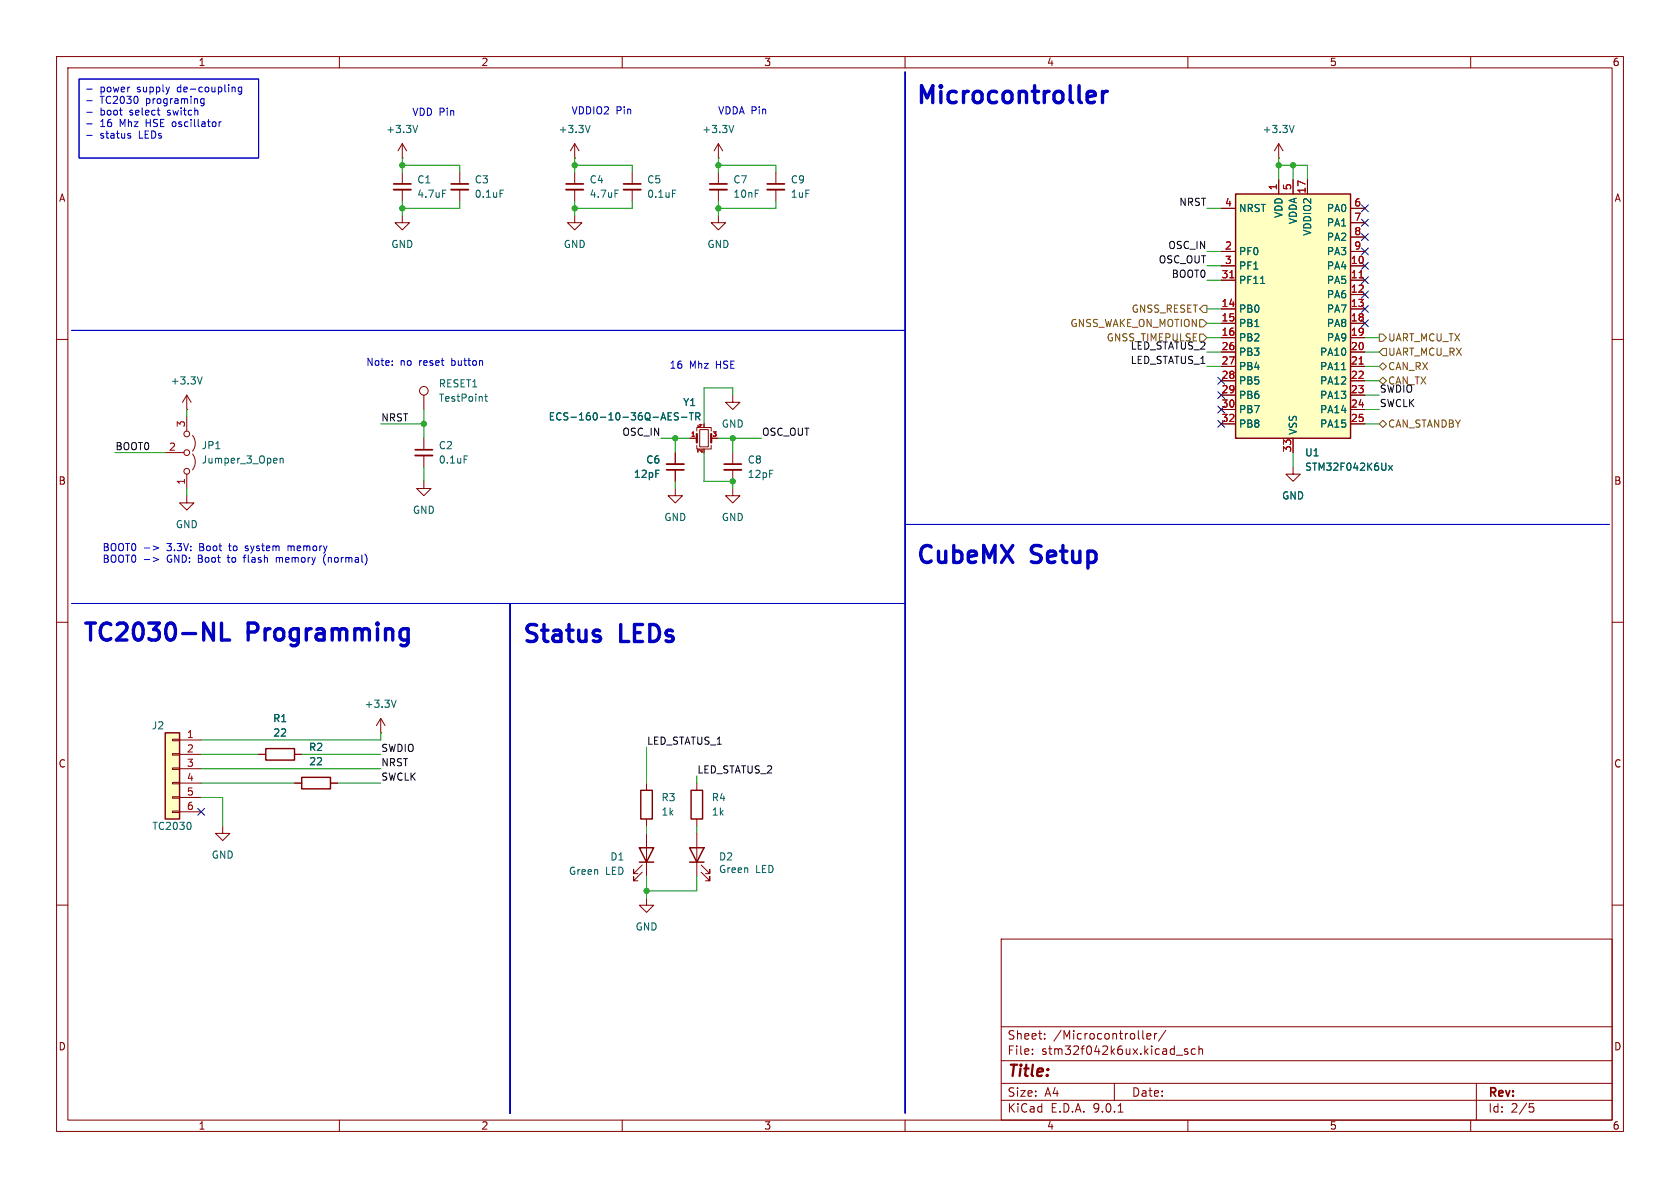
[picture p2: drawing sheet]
<svg xmlns="http://www.w3.org/2000/svg" width="297mm" height="210mm" viewBox="0 0 297 210" stroke-linecap="round" stroke-linejoin="round" font-family="sans-serif">
<g fill="none" stroke="#840000" stroke-width=".18">
<path d="M10 10h277v190h-277zM12 12h273v186h-273zM60 10v2M110 10v2M160 10v2M210 10v2M260 10v2M71.1 38.1v1.3h1.3l-1.3 1.2-1.3-1.2h1.3M71.1 27.9h.1M71.1 25.4l-.7 1.3M71.1 25.4l.8 1.3M71.1 25.4v2.5"/>
<path d="M71.1 30.5v2M71.1 33.5v2.1M111.8 30.5v2M111.8 33.5v2.1M127 38.1v1.3h1.3l-1.3 1.2-1.3-1.2h1.3M127 27.9h.1M127 25.4v2.5M127 30.5v2M127 33.5v2.1M127 25.4l-.8 1.3M127 25.4l.8 1.3M137.2 30.5v2"/>
<path d="M137.2 33.5v2.1M226.1 27.9h.1M226.1 25.4l-.8 1.3M226.1 25.4l.7 1.3M226.1 25.4v2.5M10 60h2M33 72.4h.1M33 69.9l-.7 1.2M33 69.9l.8 1.2M33 69.9v2.5M33 73.7v2.5M34 77a2.26 2.26 0 0 1 0 2.8"/>
<path d="M74.9 69.9v2.5M74.9 77.5v2M121.9 77.5h1.3M123.2 76.2v-.6h2.5v.6M123.2 78.7v.7h2.5v-.7M123.7 75.9h1.5v3.1h-1.5zM125.7 77.5h1.3M129.5 69.9v1.2h1.3l-1.3 1.3-1.2-1.3h1.2M285 60h2M29.2 80h3.3M33 87.6v1.3h1.3l-1.3 1.3-1.3-1.3h1.3M33 83.8v2.6"/>
<path d="M34 80.3a2.26 2.26 0 0 1 0 2.8M74.9 85.1v1.3h1.3l-1.3 1.2-1.2-1.2h1.2M74.9 80.5v2.1M119.4 86.4v1.2h1.2l-1.2 1.3-1.3-1.3h1.3M119.4 80v2M119.4 83.1v2M129.5 86.4v1.2h1.3l-1.3 1.3-1.2-1.3h1.2M129.5 80v2M129.5 83.1v2M228.6 82.6v1.2h1.3l-1.3 1.3-1.3-1.3h1.3M10 110h2M285 110h2"/>
<path d="M114.3 138.4v1.3M123.2 138.4v1.3M113.5 154.2l-1.5 1.5v-.8v.8h.8M113.5 152.9l-1.5 1.5v-.7v.7h.8M114.3 158.8v1.2h1.3l-1.3 1.3-1.3-1.3h1.3M114.3 144.8v1.3M114.3 147.3v7.6M123.2 144.8v1.3M123.2 147.3v7.6M124 154.2l1.5 1.5v-.8v.8h-.8M124 152.9l1.5 1.5v-.7v.7h-.8M10 160h2"/>
<path d="M177 166h108v32h-108zM285 160h2M60 198v2M110 198v2M160 198v2M177 194.5h108M177 191.5h108M177 187.5h108M177 181.5h108M182.5 186.3v.1M182.5 185.5v.1M184.7 183.6v.1"/>
<path d="M184.7 182.8v.1M197 191.5v3M197.7 196.6h.8M202 182.2v1.3l.2 .2M202.7 183.2l.8-.1-.1-.3-.4-.1-.3 .2 .1 .7h.6M204.1 182.7v1M204.5 182.7l-.3 .1-.1 .2M206.1 182.1l-1.3 2M208 186.5h1.1M210 185.5l-.4-.1-.2 .2 .1 .2 .5 .2v.3h-.6M210 198v2M211.3 185.5l-.4-.1-.3 .3v.4l.1 .2h.6"/>
<path d="M212 185.5l.2-.1 .3 .1 .1 .9M212 184.9v1.5M260 198v2M261 191.5v6.5M270.4 195.1h.7M270.5 195.7h.4l.3 .3-.2 .5-.5 .1"/>
<circle cx="33" cy="76.7" r=".51"/>
<circle cx="74.9" cy="69.1" r=".76"/>
<circle cx="33" cy="80" r=".51"/>
<circle cx="33" cy="83.3" r=".51"/>
</g>
<path d="M69.6 32.5h3M110.2 32.5h3.1M125.5 32.5h3M135.6 32.5h3.1M73.4 79.5h3.1M117.9 83.1h3M128 82h3.1" fill="none" stroke="#840000" stroke-width=".3"/>
<path d="M69.6 33.5h3M110.2 33.5h3.1M125.5 33.5h3M135.6 33.5h3.1M73.4 80.5h3.1M117.9 82h3M128 83.1h3.1" fill="none" stroke="#840000" stroke-width=".33"/>
<path d="M113.3 139.7h2v5.1h-2zM122.2 139.7h2v5.1h-2zM113 149.9h2.6l-1.3 2.5zM113 152.4h2.6M121.9 149.9h2.6l-1.3 2.5zM121.9 152.4h2.6" fill="none" stroke="#840000" stroke-width=".25"/>
<path d="M123.2 76.7v1.5M125.7 76.7v1.5" fill="none" stroke="#840000" stroke-width=".38"/>
<g fill="none" stroke="#006464" stroke-width=".18">
<path d="M73.8 22.2l-.4 1.2M78.2 33.6h.7M118.9 33.6h.6M129.7 22.2l-.4 1.2M228.8 22.2l-.4 1.2M35.7 66.6l-.4 1.3M85.7 70.1h.5M85.9 69.7v1.1l.3 .1M118.1 73.6h.4M118.1 74.2h.6M118.1 73h.6M119.9 73h-.5l-.1 .1v.4l.5 .2 .1 .3-.2 .2h-.5"/>
<path d="M120.5 73.8h.9M121.9 73h.7M122.2 73v1.2M123 73.6h.6l.1-.2v-.3l-.7-.1v1.2M123.3 73.6l.4 .6M49.5 81v.9M49.5 81.1l.2-.1 .3 .1 .1 .8M82.1 80.6h.6"/>
</g>
<path d="M218.4 34.3h20.4v43.2h-20.4z" fill="#ffffc2"/>
<path d="M218.4 34.3h20.4v43.2h-20.4z" fill="none" stroke="#840000" stroke-width=".25"/>
<g fill="none" stroke="#840000" stroke-width=".18">
<path d="M101.6 30.5v2M101.6 33.5v2.1M215.9 36.8h2.5M226.1 31.8v2.5M228.6 31.8v2.5M231.1 31.8v2.5M238.8 36.8h2.5M238.8 39.4h2.5M215.9 44.5h2.5M215.9 47h2.5M215.9 49.5h2.5M215.9 54.6h2.5"/>
<path d="M215.9 57.2h2.5M215.9 59.7h2.5M238.8 44.5h2.5M238.8 47h2.5M238.8 49.5h2.5M238.8 54.6h2.5M238.8 57.2h2.5M238.8 59.7h2.5M238.8 41.9h2.5M238.8 52.1h2.5M215.9 62.2h2.5M215.9 64.8h2.5"/>
<path d="M215.9 67.3h2.5M215.9 69.9h2.5M215.9 72.4h2.5M215.9 74.9h2.5M228.6 77.5v2.5M238.8 62.2h2.5M238.8 64.8h2.5M238.8 67.3h2.5M238.8 69.9h2.5M238.8 72.4h2.5M238.8 74.9h2.5"/>
</g>
<path d="M108.7 33.6h.6M222.9 50.1h.7M237.2 65.3h.7M245.5 82.3l.7 .8M246.2 82.3l-.7 .8" fill="none" stroke="#006464" stroke-width=".18"/>
<path d="M217.4 49.1h.7M240.3 49.1h.7M240.3 64.4h.7" fill="none" stroke="#a90000" stroke-width=".18"/>
<path d="M100.1 32.5h3" fill="none" stroke="#840000" stroke-width=".3"/>
<path d="M100.1 33.5h3" fill="none" stroke="#840000" stroke-width=".33"/>
<path d="M29.2 129.5h2.5v15.3h-2.5z" fill="#ffffc2"/>
<path d="M29.2 129.5h2.5v15.3h-2.5zM47 132.3h5.1v2.1h-5.1zM53.3 137.4h5.1v2h-5.1z" fill="none" stroke="#840000" stroke-width=".25"/>
<g fill="none" stroke="#840000" stroke-width=".18">
<path d="M81.3 30.5v2M81.3 33.5v2.1M101.6 27.9h.1M101.6 38.1v1.3h1.3l-1.3 1.2-1.3-1.2h1.3M101.6 25.4l-.8 1.3M101.6 25.4l.8 1.3M101.6 25.4v2.5M215.9 36.8h2.5M226.1 31.8v2.5M228.6 31.8v2.5M231.1 31.8v2.5M238.8 36.8h2.5"/>
<path d="M238.8 39.4h2.5M215.9 44.5h2.5M215.9 47h2.5M215.9 49.5h2.5M215.9 54.6h2.5M215.9 57.2h2.5M215.9 59.7h2.5M238.8 44.5h2.5M238.8 47h2.5M238.8 49.5h2.5M238.8 54.6h2.5M238.8 57.2h2.5"/>
<path d="M238.8 59.7h2.5M238.8 41.9h2.5M238.8 52.1h2.5M121.9 77.5h1.3M125.7 77.5h1.3M215.9 62.2h2.5M215.9 64.8h2.5M215.9 67.3h2.5M215.9 69.9h2.5M215.9 72.4h2.5M215.9 74.9h2.5M228.6 77.5v2.5"/>
<path d="M238.8 62.2h2.5M238.8 64.8h2.5M238.8 67.3h2.5M238.8 69.9h2.5M238.8 72.4h2.5M238.8 74.9h2.5M119.4 80v2M119.4 83.1v2M30.5 130.7h1.2v.2h-1.2zM30.5 133.2h1.2v.3h-1.2zM30.5 135.8h1.2v.2h-1.2zM30.5 138.3h1.2v.3h-1.2z"/>
<path d="M31.7 130.8h3.9M31.7 133.4h3.9M31.7 135.9h3.9M31.7 138.4h3.9M45.7 133.4h1.3M52.1 133.4h1.2M52.1 138.4h1.2M58.4 138.4h1.3M67.3 129.5h.1M67.3 127l-.8 1.3M67.3 127l.8 1.3M67.3 127v2.5"/>
<path d="M30.5 140.8h1.2v.3h-1.2zM30.5 143.4h1.2v.2h-1.2zM31.7 141h3.9M31.7 143.5h3.9M39.4 146.1v1.2h1.2l-1.2 1.3-1.3-1.3h1.3"/>
</g>
<g fill="none" stroke="#006464" stroke-width=".18">
<path d="M88.4 33.6h.6M104.3 22.2l-.4 1.2M222.9 50.1h.7M118.1 73.6h.4M118.1 74.2h.6M118.1 73h.6M119.9 73h-.5l-.1 .1v.4l.5 .2 .1 .3-.2 .2h-.5M120.5 73.8h.9M121.9 73h.7M122.2 73v1.2M123 73.6h.6l.1-.2v-.3l-.7-.1v1.2M123.3 73.6l.4 .6"/>
<path d="M237.2 65.3h.7M245.5 82.3l.7 .8M246.2 82.3l-.7 .8M70 123.8l-.4 1.2M33.7 145.5l.1 .3-.1 .7"/>
</g>
<path d="M79.8 32.5h3" fill="none" stroke="#840000" stroke-width=".3"/>
<path d="M79.8 33.5h3" fill="none" stroke="#840000" stroke-width=".33"/>
<path d="M212.1 56.5h.6l.7 .7-.7 .6h-.6zM212.1 59.1h.6l.7 .6-.7 .6h-.6zM212.7 54h.7v1.2h-.7l-.6-.6zM243.8 59.1h.7l.6 .6-.6 .6h-.7zM243.8 64.8l.7-.7 .6 .7-.6 .6zM243.8 67.3l.7-.6 .6 .6-.6 .6zM243.8 74.9l.7-.6 .6 .6-.6 .7zM244.5 61.6h.6v1.3h-.6l-.7-.7z" fill="none" stroke="#725600" stroke-width=".18"/>
<g fill="none" stroke="#009600" stroke-width=".18">
<path d="M71.1 29.2h10.2v1.3M71.1 27.9v2.6M71.1 35.6v2.5M81.3 35.6v1.2h-10.2M101.6 29.2h10.2v1.3M101.6 27.9v2.6M101.6 35.6v2.5M111.8 35.6v1.2h-10.2M127 27.9v2.6M127 35.6v2.5M127 29.2h10.2v1.3M137.2 35.6v1.2h-10.2"/>
<path d="M213.4 36.8h2.5M226.1 29.2h5v2.6M226.1 27.9v3.9M228.6 29.2v2.6M213.4 57.2h2.5M213.4 59.7h2.5M213.4 44.5h2.5M213.4 54.6h2.5M213.4 47h2.5M213.4 49.5h2.5M241.3 59.7h2.5M33 72.4v1.3"/>
<path d="M67.3 74.9h7.6M74.9 72.4v5.1M116.8 77.5h5.1M119.4 77.5v2.5M127 77.5h7.6M129.5 69.9v-1.3h-5v6.3M129.5 77.5v2.5M213.4 64.8h2.5M213.4 62.2h2.5M241.3 64.8h2.5M241.3 74.9h2.5M241.3 62.2h2.5"/>
<path d="M241.3 72.4h2.5M241.3 69.9h2.5M241.3 67.3h2.5M20.3 80h8.9M33 86.4v1.2M74.9 82.6v2.5M119.4 85.1v1.3M124.5 80v5.1h5v1.3M228.6 80v2.6M35.6 138.4h16.5M35.6 135.9h31.7M35.6 133.4h10.1"/>
<path d="M53.3 133.4h14M59.7 138.4h7.6M67.3 129.5v1.3h-31.7M114.3 132.1v6.3M123.2 137.2v1.2M35.6 141h3.8v5.1M114.3 146.1v1.2M114.3 154.9v3.9M123.2 146.1v1.2M123.2 154.9v2.6h-8.9"/>
</g>
<g fill="none" stroke="#000084" stroke-width=".18">
<path d="M240.7 36.2l1.2 1.2M240.7 38.8l1.2 1.2M241.9 36.2l-1.2 1.2M241.9 38.8l-1.2 1.2M240.7 54l1.2 1.2M240.7 51.5l1.2 1.2M240.7 56.5l1.2 1.3M240.7 41.3l1.2 1.2M240.7 46.4l1.2 1.2M240.7 43.8l1.2 1.3M240.7 48.9l1.2 1.2M241.9 41.3l-1.2 1.2"/>
<path d="M241.9 43.8l-1.2 1.3M241.9 46.4l-1.2 1.2M241.9 54l-1.2 1.2M241.9 51.5l-1.2 1.2M241.9 56.5l-1.2 1.3M241.9 48.9l-1.2 1.2M215.3 74.3l1.2 1.2M215.3 66.7l1.2 1.2M215.3 69.2l1.2 1.3M215.3 71.8l1.2 1.2M216.5 74.3l-1.2 1.2M216.5 66.7l-1.2 1.2"/>
<path d="M216.5 69.2l-1.2 1.3M216.5 71.8l-1.2 1.2M35 142.9l1.2 1.2M36.2 142.9l-1.2 1.2"/>
</g>
<g fill="none" stroke="#0000c2" stroke-width=".18">
<path d="M14 14h31.7v13.9h-31.7zM15.3 15.8h1M15.3 17.8h1M15.3 19.9h1M35.5 17.6v.6l.2 .1 .4-.1M36.1 17.4v1.1l-.3 .2h-.3M41.2 15.4l.4 .2v.6M42.7 15.5l-.3-.1-.3 .2 .1 .6h.5M42.7 15.4v1l-.2 .3-.3-.1M160 12.7v184.2zM15.3 21.9h1M15.3 23.9h1"/>
<path d="M22.8 24l.3 .1v.1l-.2 .2h-.2M22.8 23.6h.3M28.1 20.3h.2M38.7 21.5v.9M39.1 21.5l-.4 .3M12.7 58.4h147.3zM69.3 64.5v.1M69.3 63.8v.1M25.5 96.9h1M25.5 98.9h1M27.1 96.5l1 .4-1 .3M27.1 98.5l1 .4-1 .4"/>
<path d="M43 98.5h.5M43.2 98.2v1.2M43.4 97.3l.1 .1M43.5 96.5l-.1 .2 .1 .2M48.9 98.5v.9M48.9 98.6v.1M50.9 96.5v.9M51.3 96.5l-.4 .1M57.3 98.5v.8l.3 .6M160 92.7h124.5zM12.7 106.7h147.3zM90.2 106.7v90.2z"/>
</g>
<path d="M193.5 16.3l.1 .6-1.4 .2M194.9 16.1v2M195.8 16.1a.77 .77 0 0 0-.9 .6M36 110.1l1.7 3v-3M39.2 110.1v3h1.4" fill="none" stroke="#0000c2" stroke-width=".6"/>
<path d="M217.4 49.1h.7M240.3 49.1h.7M240.3 64.4h.7" fill="none" stroke="#a90000" stroke-width=".18"/>
<g fill="#009600" stroke="#009600" stroke-width=".18">
<circle cx="127" cy="29.2" r=".46"/>
<circle cx="127" cy="36.8" r=".46"/>
<circle cx="114.3" cy="157.5" r=".46"/>
<circle cx="101.6" cy="36.8" r=".46"/>
<circle cx="101.6" cy="29.2" r=".46"/>
<circle cx="226.1" cy="29.2" r=".46"/>
<circle cx="228.6" cy="29.2" r=".46"/>
<circle cx="119.4" cy="77.5" r=".46"/>
<circle cx="129.5" cy="85.1" r=".46"/>
<circle cx="129.5" cy="77.5" r=".46"/>
<circle cx="71.1" cy="29.2" r=".46"/>
<circle cx="71.1" cy="36.8" r=".46"/>
<circle cx="74.9" cy="74.9" r=".46"/>
</g>
<g font-size="4.2" fill="#0000c2">
<text x="161.8" y="18.5">Microcontroller</text>
<text x="161.8" y="99.8">CubeMX</text>
<text x="182.6" y="99.8">Setup</text>
<text x="14.5" y="113.5">TC2030-NL</text>
<text x="44" y="113.5">Programming</text>
<text x="92.2" y="113.8">Status</text>
<text x="109.8" y="113.8">LEDs</text>
</g>
<text font-size="2.8" fill="#840000" x="178" y="190.9">Title:</text>
<g font-size="2.1" fill="#840000">
<text x="178" y="184">Sheet:</text>
<text x="186.2" y="184">/Microcontroller/</text>
<text x="178" y="186.7">File:</text>
<text x="184.1" y="186.7">stm32f042k6ux.kicad_sch</text>
<text x="178" y="196.9">KiCad</text>
<text x="178" y="194.1">Size:</text>
<text x="184.7" y="194.1">A4</text>
<text x="185.7" y="196.9">E.D.A.</text>
<text x="193.3" y="196.9">9.0.1</text>
<text x="200" y="194.1">Date:</text>
<text x="263" y="194.3">Rev:</text>
<text x="263" y="196.9">Id:</text>
<text x="267.1" y="196.9">2/5</text>
</g>
<g font-size="1.8" fill="#840000">
<text x="35" y="11.9">1</text>
<text x="85" y="11.9">2</text>
<text x="135" y="11.9">3</text>
<text x="185" y="11.9">4</text>
<text x="235" y="11.9">5</text>
<text x="285" y="11.9">6</text>
<text x="10.3" y="35.9">A</text>
<text x="285.3" y="35.9">A</text>
<text x="10.3" y="85.9">B</text>
<text x="285.3" y="85.9">B</text>
<text x="10.3" y="135.9">C</text>
<text x="285.3" y="135.9">C</text>
<text x="10.3" y="185.9">D</text>
<text x="285.3" y="185.9">D</text>
<text x="35" y="199.9">1</text>
<text x="85" y="199.9">2</text>
<text x="135" y="199.9">3</text>
<text x="185" y="199.9">4</text>
<text x="235" y="199.9">5</text>
<text x="285" y="199.9">6</text>
</g>
<g font-size="1.8" fill="#0000c2">
<text x="17.7" y="16.6">power</text>
<text x="24.3" y="16.6">supply</text>
<text x="31.6" y="16.6">de-coupling</text>
<text x="17.7" y="18.7">TC2030</text>
<text x="17.7" y="20.7">boot</text>
<text x="17.7" y="22.8">16</text>
<text x="21.3" y="22.8">Mhz</text>
<text x="23" y="20.7">select</text>
<text x="25.9" y="18.7">programing</text>
<text x="26.1" y="22.8">HSE oscillator</text>
<text x="29.9" y="20.7">switch</text>
<text x="72.8" y="20.7">VDD Pin</text>
<text x="100.9" y="20.4">VDDIO2</text>
<text x="108.9" y="20.4">Pin</text>
<text x="126.9" y="20.4">VDDA Pin</text>
<text x="17.7" y="24.8">status</text>
<text x="24.6" y="24.8">LEDs</text>
<text x="64.7" y="64.9">Note:</text>
<text x="70.7" y="64.9">no</text>
<text x="74.2" y="64.9">reset</text>
<text x="80.1" y="64.9">button</text>
<text x="118.3" y="65.4">16</text>
<text x="121.9" y="65.4">Mhz</text>
<text x="126.7" y="65.4">HSE</text>
<text x="18" y="97.6">BOOT0</text>
<text x="18" y="99.7">BOOT0</text>
<text x="29.6" y="97.6">3.3V:</text>
<text x="29.6" y="99.7">GND: Boot</text>
<text x="35.5" y="97.6">Boot</text>
<text x="40.7" y="99.7">to</text>
<text x="41" y="97.6">to</text>
<text x="43.8" y="99.7">flash</text>
<text x="44" y="97.6">system</text>
<text x="49.7" y="99.7">memory</text>
<text x="51.7" y="97.6">memory</text>
<text x="58.2" y="99.7">(normal)</text>
</g>
<g font-size="1.8" fill="#006464">
<text x="68.2" y="23.7">+3.3V</text>
<text x="98.7" y="23.7">+3.3V</text>
<text x="124.1" y="23.7">+3.3V</text>
<text x="223.1" y="23.7">+3.3V</text>
<text x="73.7" y="32.6">C1</text>
<text x="73.7" y="35.2">4.7uF</text>
<text x="83.8" y="32.6">C3</text>
<text x="83.8" y="35.2">0.1uF</text>
<text x="104.1" y="32.6">C4</text>
<text x="104.1" y="35.2">4.7uF</text>
<text x="114.3" y="32.6">C5</text>
<text x="114.3" y="35.2">0.1uF</text>
<text x="129.5" y="32.6">C7</text>
<text x="129.5" y="35.2">10nF</text>
<text x="139.7" y="32.6">C9</text>
<text x="139.7" y="35.2">1uF</text>
<text x="218.9" y="37.7">NRST</text>
<text x="226.9" y="38.6" transform="rotate(-90 226.9 38.6)">VDD</text>
<text x="229.5" y="39.7" transform="rotate(-90 229.5 39.7)">VDDA</text>
<text x="232" y="41.8" transform="rotate(-90 232 41.8)">VDDIO2</text>
<text x="234.5" y="37.7">PA0</text>
<text x="234.5" y="40.2">PA1</text>
<text x="69.1" y="44">GND</text>
<text x="99.6" y="44">GND</text>
<text x="125" y="44">GND</text>
<text x="218.9" y="45.3">PF0</text>
<text x="218.9" y="47.9">PF1</text>
<text x="234.5" y="42.8">PA2</text>
<text x="234.5" y="45.3">PA3</text>
<text x="234.5" y="47.9">PA4</text>
<text x="218.9" y="50.4">PF11</text>
<text x="234.5" y="50.4">PA5</text>
<text x="234.5" y="52.9">PA6</text>
<text x="218.9" y="55.5">PB0</text>
<text x="218.9" y="58">PB1</text>
<text x="234.5" y="55.5">PA7</text>
<text x="234.5" y="58">PA8</text>
<text x="218.9" y="60.6">PB2</text>
<text x="218.9" y="63.1">PB3</text>
<text x="218.9" y="65.6">PB4</text>
<text x="233.3" y="63.1">PA10</text>
<text x="233.3" y="65.6">PA11</text>
<text x="234.5" y="60.6">PA9</text>
<text x="30.1" y="68.2">+3.3V</text>
<text x="77.5" y="71.2">TestPoint</text>
<text x="77.5" y="68.7">RESET1</text>
<text x="120.7" y="72">Y1</text>
<text x="218.9" y="68.2">PB5</text>
<text x="218.9" y="70.7">PB6</text>
<text x="233.3" y="68.2">PA12</text>
<text x="233.3" y="70.7">PA13</text>
<text x="96.9" y="74.5">ECS-160-10-36Q-AES-TR</text>
<text x="127.5" y="75.8">GND</text>
<text x="218.9" y="73.3">PB7</text>
<text x="218.9" y="75.8">PB8</text>
<text x="229.5" y="77" transform="rotate(-90 229.5 77)">VSS</text>
<text x="233.3" y="73.3">PA14</text>
<text x="233.3" y="75.8">PA15</text>
<text x="35.6" y="79.6">JP1</text>
<text x="35.6" y="82.1">Jumper_3_Open</text>
<text x="77.5" y="79.6">C2</text>
<text x="77.5" y="82.1">0.1uF</text>
<text x="114.1" y="82.1">C6</text>
<text x="132.1" y="82.1">C8</text>
<text x="230.6" y="83.4">STM32F042K6Ux</text>
<text x="230.6" y="80.9">U1</text>
<text x="112" y="84.7">12pF</text>
<text x="132.1" y="84.7">12pF</text>
<text x="226.6" y="88.5">GND</text>
<text x="31" y="93.6">GND</text>
<text x="72.9" y="91">GND</text>
<text x="117.3" y="92.3">GND</text>
<text x="127.5" y="92.3">GND</text>
<text x="64.4" y="125.3">+3.3V</text>
<text x="26.7" y="129.1">J2</text>
<text x="48.2" y="127.9">R1</text>
<text x="48.2" y="130.4">22</text>
<text x="54.5" y="132.9">R2</text>
<text x="54.6" y="135.5">22</text>
<text x="116.8" y="141.8">R3</text>
<text x="125.7" y="141.8">R4</text>
<text x="26.8" y="146.9">TC2030</text>
<text x="116.8" y="144.4">1k</text>
<text x="125.7" y="144.4">1k</text>
<text x="37.3" y="152">GND</text>
<text x="100.5" y="154.9">Green</text>
<text x="107" y="154.9">LED</text>
<text x="107.8" y="152.3">D1</text>
<text x="127" y="152.3">D2</text>
<text x="127" y="154.5">Green</text>
<text x="133.6" y="154.5">LED</text>
<text x="112.3" y="164.7">GND</text>
</g>
<g font-size="1.8" fill="#a90000">
<text x="225.8" y="33.7" transform="rotate(-90 225.8 33.7)">1</text>
<text x="228.3" y="33.7" transform="rotate(-90 228.3 33.7)">5</text>
<text x="230.9" y="34.3" transform="rotate(-90 230.9 34.3)">17</text>
<text x="216.5" y="36.6">4</text>
<text x="239.3" y="36.6">6</text>
<text x="239.3" y="39.1">7</text>
<text x="239.3" y="41.7">8</text>
<text x="216.5" y="44.2">2</text>
<text x="216.5" y="46.7">3</text>
<text x="238.7" y="46.7">10</text>
<text x="239.3" y="44.2">9</text>
<text x="215.9" y="49.3">31</text>
<text x="238.7" y="49.3">11</text>
<text x="238.7" y="51.8">12</text>
<text x="215.9" y="54.4">14</text>
<text x="215.9" y="56.9">15</text>
<text x="215.9" y="59.4">16</text>
<text x="238.7" y="54.4">13</text>
<text x="238.7" y="56.9">18</text>
<text x="238.7" y="59.4">19</text>
<text x="215.9" y="62">26</text>
<text x="215.9" y="64.5">27</text>
<text x="238.7" y="62">20</text>
<text x="238.7" y="64.5">21</text>
<text x="215.9" y="67.1">28</text>
<text x="215.9" y="69.6">29</text>
<text x="238.7" y="67.1">22</text>
<text x="238.7" y="69.6">23</text>
<text x="32.8" y="75.6" transform="rotate(-90 32.8 75.6)">3</text>
<text x="215.9" y="72.1">30</text>
<text x="215.9" y="74.7">32</text>
<text x="238.7" y="72.1">24</text>
<text x="238.7" y="74.7">25</text>
<text x="29.8" y="79.8">2</text>
<text x="228.3" y="80.1" transform="rotate(-90 228.3 80.1)">33</text>
<text x="32.8" y="85.8" transform="rotate(-90 32.8 85.8)">1</text>
<text x="32.9" y="130.6">1</text>
<text x="32.9" y="133.1">2</text>
<text x="32.9" y="135.6">3</text>
<text x="32.9" y="138.2">4</text>
<text x="32.9" y="140.7">5</text>
<text x="32.9" y="143.3">6</text>
</g>
<g font-size="1.8" fill="#0f0f0f">
<text x="208.4" y="36.5">NRST</text>
<text x="204.8" y="46.6">OSC_OUT</text>
<text x="206.4" y="44.1">OSC_IN</text>
<text x="207" y="49.2">BOOT0</text>
<text x="199.8" y="64.4">LED_STATUS_1</text>
<text x="199.8" y="61.9">LED_STATUS_2</text>
<text x="243.8" y="69.5">SWDIO</text>
<text x="67.3" y="74.6">NRST</text>
<text x="109.9" y="77.1">OSC_IN</text>
<text x="134.6" y="77.1">OSC_OUT</text>
<text x="243.8" y="72">SWCLK</text>
<text x="20.3" y="79.7">BOOT0</text>
<text x="114.3" y="131.7">LED_STATUS_1</text>
<text x="67.3" y="133">SWDIO</text>
<text x="67.3" y="135.5">NRST</text>
<text x="123.2" y="136.8">LED_STATUS_2</text>
<text x="67.3" y="138.1">SWCLK</text>
</g>
<g font-size="1.8" fill="#725600">
<text x="189.1" y="58">GNSS_WAKE_ON_MOTION</text>
<text x="200" y="55.5">GNSS_RESET</text>
<text x="195.5" y="60.6">GNSS_TIMEPULSE</text>
<text x="245.3" y="65.6">CAN_RX</text>
<text x="245.3" y="60.6">UART_MCU_TX</text>
<text x="245.3" y="63.1">UART_MCU_RX</text>
<text x="245.3" y="68.2">CAN_TX</text>
<text x="245.3" y="75.8">CAN_STANDBY</text>
</g>
<g font-size="1.1" fill="#a90000">
<text x="122" y="77.2">1</text>
<text x="124.2" y="75.8" transform="rotate(-90 124.2 75.8)">4</text>
<text x="125.8" y="77.2">3</text>
<text x="124.2" y="80.2" transform="rotate(-90 124.2 80.2)">2</text>
</g>
</svg>
